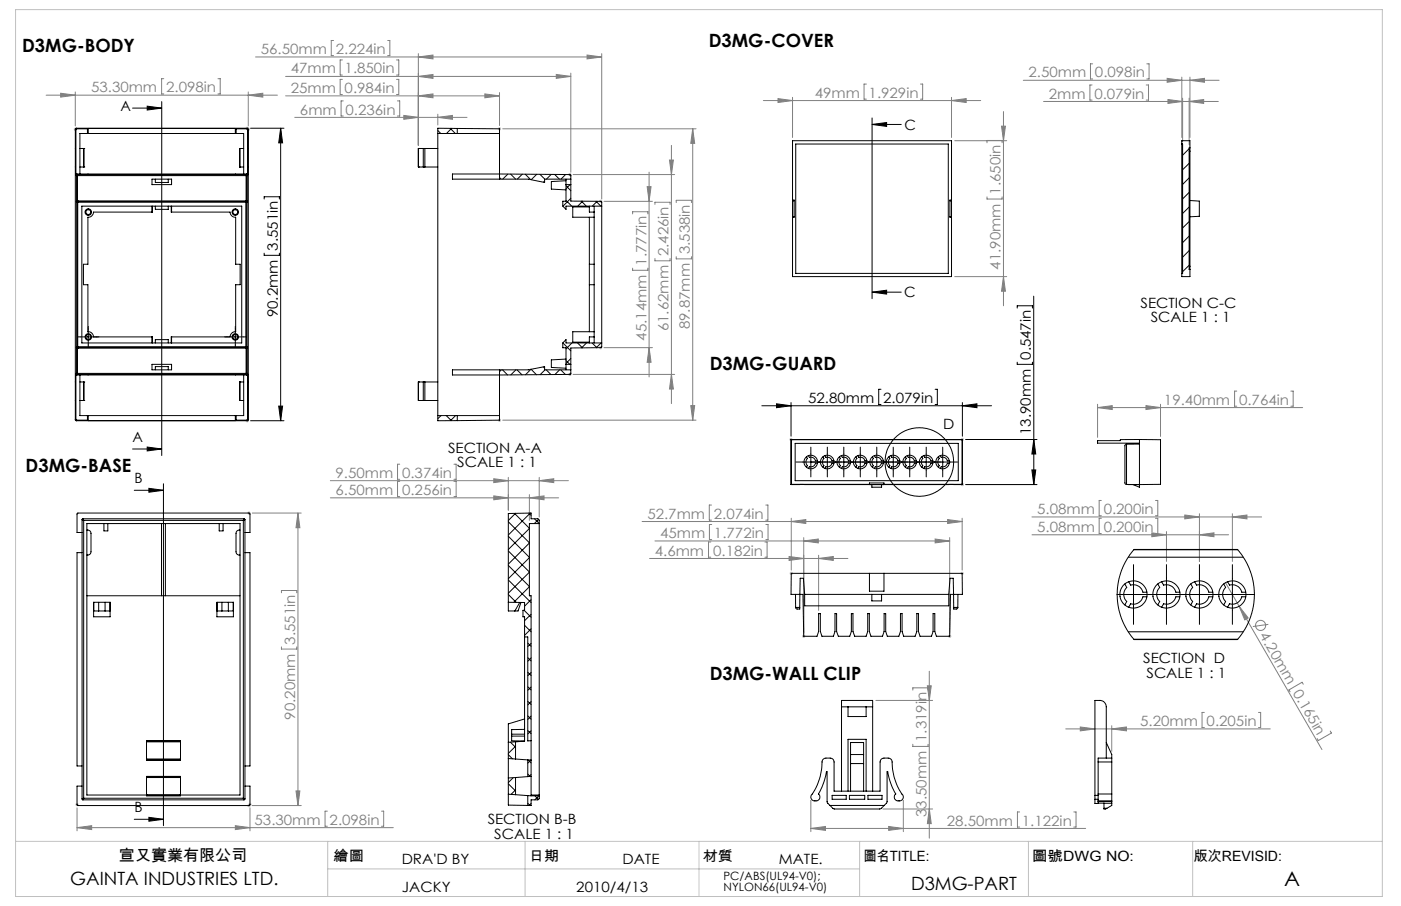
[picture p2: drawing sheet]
<svg xmlns="http://www.w3.org/2000/svg" width="432mm" height="279mm" viewBox="0 0 432 279" stroke-linecap="round" stroke-linejoin="round" font-family="sans-serif">
<g fill="none" stroke="#808080" stroke-width=".31">
<path d="M78.8 17.6h106.7M102.8 12.5h-.7v4.6h.7M105.5 18.5h-.7v4.6h.7M119.5 12.5h.7v4.6h-.7M122.2 18.5h.7v4.6h-.7M128.9 16.5v28.3M128.9 17.6l4.6-.6v1.2zM180.9 17l4.6 .6-4.6 .6zM185.5 16.5v44.9M336.8 19.7h-.7v4.6h.7M353.4 19.7h.8v4.6h-.8M14.2 29.4h71.3"/>
<path d="M18.7 28.8l4.5 .6-4.5 .6zM23.2 28.4v10.4M50.5 24.3h-.7v4.7h.7M67.2 24.3h.7v4.7h-.7M76.5 29.4l4.5-.6v1.2zM76.5 28.4v10.4M88 23.6h87.9M88 29.6h66M90.8 36.2h53.1M105.5 24.5h-.7v4.6h.7M105.8 31.1h-.7v4.7h.7M122.2 24.5h.7v4.6h-.7"/>
<path d="M122.5 31.1h.7v4.7h-.7M124.5 35.6l4.4 .6-4.4 .6zM128.9 23.6l4.6-.6v1.2zM128.9 29.6l4.6-.6v1.2zM134.9 36.2l4.6-.6v1.2zM134.9 35.2v3.4M149.4 29l4.6 .6-4.6 .6zM154 28.5v10.2M154.9 39.7h59.6M171.4 23l4.5 .6-4.5 .6zM175.9 22.5v30.6M213.5 39.7v89.9"/>
<path d="M213.5 39.7l.6 4.5h-1.2zM235.3 31h67M239.8 30.4l4.5 .6-4.5 .6zM244.3 30v12.4M267 25.9h-.7v4.7h.7M283.7 25.9h.7v4.7h-.7M293.3 31l4.5-.6v1.2zM293.3 30v12.4M308.7 38.9h1.2l-.6 4.5zM309.3 34.4v59.9M315.4 24.8h60.3M321.6 31.3h53.9"/>
<path d="M336.6 26.2h-.7v4.7h.7M353.3 26.2h.7v4.7h-.7M359.7 24.2l4.5 .6-4.5 .6zM360 30.7l4.5 .6-4.5 .6zM364.2 23.8v18.6M364.5 30.3v13.1M366.5 30.3v14.3M366.5 31.3l4.5-.6v1.2zM366.7 24.8l4.5-.6v1.2zM366.7 23.8v18.6M176.6 53.8h31.3M199.5 57.6h1.2l-.6 4.5z"/>
<path d="M200.1 53.1v63.1M206.3 49.4h1.2l-.6 4.4zM206.9 44.8v79.7M294.3 43.4h16M304.2 44v-.7h4.7v.7M186.2 62.1h14.9M195 66v-.7h4.7v.7M201.9 79.7v.7h4.6v-.7M201.9 63v-.6h4.6v.6M208.4 79.2v.6h4.7v-.6M208.4 62.5v-.7h4.7v.7M304.2 60.7v.7h4.7v-.7"/>
<path d="M195 82.7v.7h4.7v-.7M294.3 85.3h16M309.3 85.3l.6 4.5h-1.2zM176.6 115.5h31.3M186.2 107.2h14.9M200.1 107.2l.6 4.5h-1.2zM206.9 115.5l.6 4.5h-1.2zM154.9 129.6h59.6M212.9 125.1h1.2l-.6 4.5zM338.3 124.7v10.2M338.3 125.7h63.2M338.3 125.7l4.5-.6v1.2z"/>
<path d="M353.2 125.1l4.5 .6-4.5 .6zM357.7 124.7v9.9M381.2 120.6h-.7v4.7h.7M397.9 120.6h.7v4.7h-.7M77.8 158.2h15.1M91.8 158.2l.6 4.5h-1.2zM91.8 158.2v90.2M101.8 153.5h70.4M101.8 148.2h73.4M123.2 143.2h-.7v4.6h.7M123.2 148.4h-.7v4.7h.7M139.9 148.4h.7v4.7h-.7"/>
<path d="M139.9 143.2h.7v4.6h-.7M152.2 152.9l4.5 .6-4.5 .6zM152.2 147.6l4.5 .6-4.5 .6zM156.7 147.2v10.1M163.2 152.5v8M163.2 153.5l4.5-.6v1.2zM166.2 147.2v12.3M166.2 148.2l4.5-.6v1.2zM219.3 155.8h-.7v4.6h.7M236 155.8h.7v4.6h-.7M243.9 159.8v16M296.5 159.8v16"/>
<path d="M318.1 159.4h70.7M339.4 154.3h-.6v4.7h.6M339.4 159.8h-.6v4.7h.6M356.1 154.3h.7v4.7h-.7M356.1 159.8h.7v4.7h-.7M365.2 158.8l4.5 .6-4.5 .6zM369.7 158.4v14.7M379.8 158.4v14.7M379.8 159.4l4.5-.6v1.2zM197.9 160.8h98.6M200.2 172.2h61.1M201.9 166.8h90.8"/>
<path d="M219.1 167.1h-.7v4.7h.7M219.4 161.7h-.7v4.7h.7M235.8 167.1h.6v4.7h-.6M236 161.7h.7v4.7h-.7M243.2 171.6l4.5 .6-4.5 .6zM243.9 160.8l4.5-.6v1.2zM247.7 166.8l4.5-.6v1.2zM247.7 165.8v29.4M252.3 171.2v17M252.3 172.2l4.5-.6v1.2zM288.2 166.2l4.5 .6-4.5 .6zM292.1 160.2l4.4 .6-4.4 .6z"/>
<path d="M292.7 165.8v29.4M318.1 164.9h60.6M355 164.3l4.5 .6-4.5 .6zM359.5 163.9v9.2M369.7 164.9l4.5-.6v1.2zM377.7 179.7l29.7 51.4M86.7 199.5v.7h4.7v-.7M86.7 182.8v-.7h4.7v.7M381.9 187l2.8 3.6-1.1 .6zM390.9 192.5l-4.7 .7M269.9 216h17.5M281.3 212.8v-.7h4.7v.7"/>
<path d="M285.8 211.5h1.2l-.6 4.5zM286.4 207v51.5M371.2 219.7h-.7v4.7h.7M387.9 219.7h.6v4.7h-.6M401.7 211l-.4-.6-4 2.4 .3 .5M281.3 229.5v.7h4.7v-.7M328.5 224.8h63M333 224.2l4.5 .6-4.5 .6zM342.7 223.8v7.9M342.7 224.8l4.5-.6v1.2zM410 225.5l.4 .6-4.1 2.3-.3-.6M23.7 255.2l4.6-.6v1.2z"/>
<path d="M23.7 249.1v7.1M23.7 255.2h97.5M72.5 254.6l4.5 .6-4.5 .6zM77 249.1v7.1M77.8 248.4h15.1M91.2 243.9h1.2l-.6 4.5zM100.9 250.2h-.7v4.6h.7M117.6 250.2h.7v4.6h-.7M249.9 255.5l4.5-.6v1.2zM249.9 246.8v9.7M249.9 255.5h84.7M272.1 249.5h15.3"/>
<path d="M273.9 254.9l4.5 .6-4.5 .6zM278.4 246.8v9.7M286.4 249.5l.6 4.5h-1.2zM314.3 250.4h-.7v4.7h.7M330.9 250.4h.7v4.7h-.7"/>
<circle cx="388.5" cy="192.9" r="1.55"/>
</g>
<g fill="none" stroke="#000" stroke-width=".31">
<path d="M40.9 33.3h8.9M45.4 32.7l4.4 .6-4.4 .6zM49.8 31.3v109.2M77.2 39.5h10.3M86.5 39.5l.6 4.6h-1.2zM86.5 39.5v90.3M268.8 36.4v55.7M268.8 38.4l4.5-.6v1.2zM268.8 38.4h9M81.4 78.1v.6h4.7v-.6M81.4 61.4v-.7h4.7v.7M268.8 90.1l4.5-.6v1.2z"/>
<path d="M268.8 90.1h9M313.5 95v-.7h4.7v.7M318.6 91.3v44.2M24 103.9h6.5M27.2 100.6v6.5M69.3 103.9h6.5M72.5 100.6v6.5M313.5 111.7v.7h4.7v-.7M40.9 138.5h8.9M45.4 137.9l4.4 .6-4.4 .6zM77.2 129.8h10.3M85.9 125.2h1.2l-.6 4.6z"/>
<path d="M234.8 125.1h70.8M239.3 124.5l4.5 .6-4.5 .6zM243.8 124.1v10.4M249.9 137.9v9.2M255 137.9v9.2M260.1 137.9v9.2M265.1 137.9v9.2M270.2 137.9v9.2M271.5 120.1h-.7v4.6h.7M275.3 137.9v9.2M280.4 137.9v9.2M285.5 137.9v9.2"/>
<path d="M288.2 120.1h.7v4.6h-.7M290.5 137.9v9.2M296.6 125.1l4.5-.6v1.2zM296.6 124.1v10.4M297.6 135.5h22M318.6 135.5l.6 4.5h-1.2zM318.6 135.5v13.9M41.4 151.2h9M45.9 150.6l4.5 .6-4.5 .6zM50.4 149.2v105.4M245.3 142.5h49.8M297.6 149.4h22"/>
<path d="M318 144.9h1.2l-.6 4.5zM349.4 174.1v18.4M359.5 174.1v18.4M369.7 174.1v18.4M379.8 174.1v18.4M344.3 183.3h42.3M41.4 252.7h9M45.9 252.1l4.5 .6-4.5 .6z"/>
<circle cx="283.4" cy="142.5" r="10.6"/>
</g>
<g fill="none" stroke="#c0c0c0" stroke-width=".31">
<path d="M4.8 3h421.2v273.5h-421.2zM22.7 39.9h1M22.9 39.5l.7 .7M23.2 39.4v1M23.6 39.5l-.7 .7M75.7 39.5h1M75.8 39.2l1.1 1M76 39.9h1M76.2 39.1v1M76.5 39.4v1M76.6 39.2l-.8 .7M76.9 39.5l-.7 .7"/>
<path d="M153.5 39.7h.9M153.6 39.4l.7 .7M154 39.2v1M154.3 39.4l-.7 .7M175.2 53.8h.9M175.3 53.5l.7 .7M175.6 53.3v1M176 53.5l-.7 .7M184.6 62.1h1M184.8 61.7l.7 .7M185.1 61.6v1M185.5 61.7l-.7 .7"/>
<path d="M175.2 115.5h.9M175.3 115.1l.7 .7M175.6 115v1M176 115.1l-.7 .7M184.6 107.2h1M184.8 106.9l.7 .7M185.1 106.7v1M185.5 106.9l-.7 .7M75.7 129.8h1M75.8 129.4l.8 .7M76.2 129.3v.9M76.6 129.4l-.8 .7"/>
<path d="M153.5 129.6h.9M153.6 129.2l.7 .7M154 129.1v1M154.3 129.2l-.7 .7M243.3 135.5h1M243.5 135.2l.7 .7M243.8 135v1M244.2 135.2l-.7 .7M296.1 135.5h1M296.3 135.2l.7 .7M296.6 135v1M297 135.2l-.7 .7"/>
<path d="M76.2 158.2h1.1M76.4 157.9l.7 .7M76.7 157.7v1M77.1 157.9l-.7 .7M296.1 149.4h1M296.3 149.1l.7 .7M296.6 148.9v1M297 149.1l-.7 .7M243.4 176.8h1M243.5 176.5l.7 .7M243.9 176.3v1M244.2 176.5l-.7 .7"/>
<path d="M296.1 176.8h.9M296.2 176.5l.7 .7M296.5 176.3v1M296.9 176.5l-.7 .7M247.2 196.2h1M247.4 195.9l.7 .7M247.7 195.7v1M248.1 195.9l-.7 .7M292.2 196.2h1M292.3 195.9l.8 .7M292.7 195.7v1M293.1 195.9l-.8 .7"/>
<path d="M4.8 259.5h421.2M23.2 248.1h1M23.4 247.8l.7 .7M23.7 247.6v1M24.1 247.8l-.7 .7M76.2 248.4h1.1M76.4 248.1l.7 .7M76.6 248.1h.9M76.7 247.8l.7 .7M76.7 247.9v1M77 247.6v1M77.4 247.8l-1 1"/>
<path d="M101 259.5v17M161.8 259.5v17M215.4 259.5v17M264.9 259.5v17M317 259.5v17M367.6 259.5v17M101 268h163.9"/>
</g>
<g fill="#000">
<path d="M45.4 32.7l4.4 .6-4.4 .6zM45.4 137.9l4.4 .6-4.4 .6z"/>
<path d="M86.5 39.5l.6 4.6h-1.2zM85.9 125.2h1.2l-.6 4.6z"/>
<path d="M268.8 38.4l4.5-.6v1.2zM268.8 90.1l4.5-.6v1.2z"/>
<path d="M296.6 125.1l4.5-.6v1.2zM239.3 124.5l4.5 .6-4.5 .6z"/>
<path d="M45.9 150.6l4.5 .6-4.5 .6zM45.9 252.1l4.5 .6-4.5 .6z"/>
<path d="M318 144.9h1.2l-.6 4.5zM318.6 135.5l.6 4.5h-1.2z"/>
</g>
<g fill="#808080">
<path d="M381.9 187l2.8 3.6-1.1 .6z"/>
<path d="M72.5 254.6l4.5 .6-4.5 .6zM23.7 255.2l4.6-.6v1.2z"/>
<path d="M76.5 29.4l4.5-.6v1.2zM18.7 28.8l4.5 .6-4.5 .6z"/>
<path d="M243.2 171.6l4.5 .6-4.5 .6zM252.3 172.2l4.5-.6v1.2z"/>
<path d="M206.9 115.5l.6 4.5h-1.2zM206.3 49.4h1.2l-.6 4.4z"/>
<path d="M200.1 107.2l.6 4.5h-1.2zM199.5 57.6h1.2l-.6 4.5z"/>
<path d="M212.9 125.1h1.2l-.6 4.5zM213.5 39.7l.6 4.5h-1.2z"/>
<path d="M91.2 243.9h1.2l-.6 4.5zM91.8 158.2l.6 4.5h-1.2z"/>
<path d="M243.9 160.8l4.5-.6v1.2zM292.1 160.2l4.4 .6-4.4 .6zM247.7 166.8l4.5-.6v1.2zM288.2 166.2l4.5 .6-4.5 .6z"/>
<path d="M163.2 153.5l4.5-.6v1.2zM152.2 152.9l4.5 .6-4.5 .6z"/>
<path d="M134.9 36.2l4.6-.6v1.2zM124.5 35.6l4.4 .6-4.4 .6zM369.7 164.9l4.5-.6v1.2zM355 164.3l4.5 .6-4.5 .6z"/>
<path d="M342.7 224.8l4.5-.6v1.2zM333 224.2l4.5 .6-4.5 .6z"/>
<path d="M359.7 24.2l4.5 .6-4.5 .6zM366.7 24.8l4.5-.6v1.2z"/>
<path d="M128.9 23.6l4.6-.6v1.2zM171.4 23l4.5 .6-4.5 .6z"/>
<path d="M152.2 147.6l4.5 .6-4.5 .6zM166.2 148.2l4.5-.6v1.2z"/>
<path d="M366.5 31.3l4.5-.6v1.2zM360 30.7l4.5 .6-4.5 .6z"/>
<path d="M128.9 29.6l4.6-.6v1.2zM149.4 29l4.6 .6-4.6 .6z"/>
<path d="M249.9 255.5l4.5-.6v1.2zM273.9 254.9l4.5 .6-4.5 .6z"/>
<path d="M286.4 249.5l.6 4.5h-1.2zM285.8 211.5h1.2l-.6 4.5z"/>
<path d="M308.7 38.9h1.2l-.6 4.5zM309.3 85.3l.6 4.5h-1.2z"/>
<path d="M239.8 30.4l4.5 .6-4.5 .6zM293.3 31l4.5-.6v1.2z"/>
<path d="M338.3 125.7l4.5-.6v1.2zM353.2 125.1l4.5 .6-4.5 .6z"/>
<path d="M365.2 158.8l4.5 .6-4.5 .6zM379.8 159.4l4.5-.6v1.2z"/>
<path d="M128.9 17.6l4.6-.6v1.2zM180.9 17l4.6 .6-4.6 .6z"/>
</g>
<g fill="none" stroke="#000" stroke-width=".31">
<path d="M23.2 39.9l.2 .1M23.2 39.9v89.6M23.5 39.5l-.3 .4M23.5 39.5l.2 .2M23.5 39.5h52.7M23.7 39.7l-.3 .3M23.7 39.7h3.3M27 39.7v1.5M27.2 39.6v1.6M27.2 39.6l-.2 .1M27.2 39.6h45.3M72.5 39.6v1.6"/>
<path d="M72.5 39.6l.3 .1M72.8 39.7h3.3M72.8 39.7v1.5M76.1 39.7l.2 .3M76.2 39.5l.3 .4M76.2 39.5l-.1 .2M76.5 39.9l-.2 .1M76.5 39.9v89.6M138.8 39.6l1.5 1.6M139.2 39.6l-1.6 1.6M140.9 39.6l13.1 .1v15.5M140.9 39.6l-6-.1v90.3l6-.1"/>
<path d="M140.9 39.6v1.6M23.4 40v13.9M23.4 53.9l.2 .3M23.6 54.2h.3M23.6 54.2v8.1M23.7 53.7l-.3 .2M23.7 53.7l.2 .1M23.7 53.7h52.4M23.9 53.8l-.3 .4M23.9 53.8v.4M23.9 54.2v7.8M23.9 54.2h51.9"/>
<path d="M23.9 53.8h51.9M24.6 53.7v-12.5h50.5v12.5M24.6 45.8h1.2M24.6 51.5h1.2M25.8 45.8h.1M25.8 51.5h.1M25.8 45.8v5.7M46.8 55.2h6.1v1.7h-6.1zM47.9 55.2v1.1h4v-1.1M73.9 45.8h.1M73.9 51.5h.1M73.9 45.8v5.7"/>
<path d="M73.9 45.8h1.2M73.9 51.5h1.2M75.8 53.8l.4 .4M75.8 54.2h.4M75.8 53.8v.4M75.8 54.2v7.8M76.1 53.7l.2 .2M76.1 53.7l-.3 .1M76.2 54.2v60.9M76.3 40v13.9M76.3 53.9l-.1 .3M128.9 45.8h.1"/>
<path d="M128.9 51.5h.1M128.9 45.8h6M128.9 51.5h6M128.9 45.8v5.7M130.5 45.8v5.7M131 45.8v5.7M134.9 40.3l1 .9M134.9 41.2h19.1M154 54.8l.4 .4M156.5 53.7l-1.6 1.5M157.4 53.7l1.5 1.5M161 53.7l-1.6 1.5"/>
<path d="M161.9 53.7l1.6 1.7M165.4 53.8l-1.7 1.6M166.4 53.8l1.5 1.4M167.9 55.8l-.4 .4M169.9 53.8l-1.5 1.4M171 53.8l1.4 1.4M174.3 53.8l-1.4 1.4M174.4 57.3l1.5 1.5M174.4 55.7l-4.5 .3v2.3l4.5 .3M174.4 55.2v6.9h-.9v1.5l.9 1v-1h11.1M174.4 56.9h1.5M175.5 53.8l.4 .5"/>
<path d="M175.7 56.9l-1.3 1.3M175.9 55.2h-8v1.1l-5.1-1.1h-23.3v-1.5l36.2 .1 .2 .2v8l9.3 .1 .2 .2v44.8l-9.5 .2v8l-.2 .2-36.2 .1v-1.5h23.3l5.1-1v1h8M244.3 43.4h49v18.3h-.5v5.3h.5v18.3h-49v-18.3h.5v-5.3h-.5zM245.3 44.4h47v39.9h-47zM364.2 44.4h.3v39.9h-.3M364.5 43.4l-.3 .2M366.5 45.9l-2 2M366.5 50.4l-2 2M366.5 54.9l-2 2M366.5 59.3l-2 2M366.5 46.6h.2M366.7 45.6v1"/>
<path d="M366.7 45.6v-2.2h-2.5v41.9h2.5v-2.2M366.7 45.6h-.2v37.5h.2M366.7 46.6v35.5M23.6 62.3v.1M23.6 62.4h.4M23.6 62.4v44.5M23.9 62h.1M23.9 62l-.3 .3M23.9 62l.1 .1M23.9 62h51.9M24 62.1l-.4 .3M24 62.1v.3"/>
<path d="M24 62.4v44.5M24 62.4h51.8M24 62.1h51.8M25.2 63.6h49.3v42.2h-49.3zM27.2 64.4a.99 .99 0 0 0-1 1 .99 .99 0 0 0 1 1M27.2 64.4a.99 .99 0 0 1 1 1 .99 .99 0 0 1-1 1M27.2 64.7a.74 .74 0 0 0-.7 .7 .74 .74 0 0 0 .7 .7M27.2 64.7a.74 .74 0 0 1 .8 .7 .74 .74 0 0 1-.8 .7M27.2 64.4v.3M27.2 66.1v.3M46.8 63.6v1.8M47 63.6v1.8h-18.2a1.63 1.63 0 0 1-1.7 1.6v14.5h-1.4v6.3h1.4v14.5a1.63 1.63 0 0 1 1.7 1.6h18.2v1.9"/>
<path d="M47.9 63.6v1h4v-1M52.8 63.6v1.8h18.1a1.63 1.63 0 0 0 1.7 1.6v14.5h1.4v6.3h-1.4v14.5a1.63 1.63 0 0 0-1.7 1.6h-18.1v1.9M52.9 63.6v1.8M72.5 64.4a.99 .99 0 0 1 1 1 .99 .99 0 0 1-1 1M72.5 64.4a.99 .99 0 0 0-1 1 .99 .99 0 0 0 1 1M72.5 64.7a.74 .74 0 0 0-.7 .7 .74 .74 0 0 0 .7 .7M72.5 64.7a.74 .74 0 0 1 .8 .7 .74 .74 0 0 1-.8 .7M72.5 64.4v.3M72.5 66.1v.3M75.8 62.1l.3 .3M75.8 62.4h.3M75.8 62.1v.3"/>
<path d="M75.8 62.4v44.5M75.8 62l.4 .3M75.8 62h.1M75.8 62v.1M76.2 62.3l-.1 .1M174.4 61.8l1.8 1.8M175.9 61.2l-2.4 2.4M179.2 62l1.5 1.6M179.6 62l-1.5 1.6M181.6 63.8h-5.1v3.2h6.6M181.6 63.6v1.8h1.5M181.6 67v35.3"/>
<path d="M183.1 65.4v1.6M183.1 63.6v1.8M183.1 67v35.3M183.7 62.1l1.5 1.5M184 62.1l-1.4 1.5M244.8 61.9h-.5v4.9h.5M292.8 61.9h.5v4.9h-.5M366.5 63.9l-2 1.9M366.5 68.3l-2 2M366.5 72.8l-2 2M366.5 77.3l-2 2M366.7 61.8l2.9 .2v4.7l-2.9 .2"/>
<path d="M181.6 81.5h1.5M181.6 87.8h1.5M366.5 81.8l-2 2M366.5 82.1h.2M366.7 82.1v1M23.4 115.4l.3 .2M23.4 115.4v13.9M23.6 107l.3 .3M23.6 115.1h.3M23.6 115.1l.3 .4M23.6 107v8.1M23.6 115.1l-.2 .3"/>
<path d="M23.6 106.9h.4M23.6 106.9l.4 .3M23.6 106.9v.1M23.7 115.6h52.4M23.9 107.3h.1M23.9 115.1v.4M23.9 107.3h51.9M23.9 115.1h51.9M23.9 107.3v7.8M23.9 115.5h51.9M23.9 115.5l-.2 .1M24 106.9v.3"/>
<path d="M24 106.9h51.8M24 107.2h51.8M24 107.2l-.1 .1M24.6 115.6v12.6h50.5v-12.6M24.6 117.8h1.2M25.8 117.8h.1M25.8 117.8v5.7M46.8 103.9v1.9M46.8 112.4h6.1v1.7h-6.1zM47.9 105.8v-1.1h4v1.1M47.9 114.1v-1h4v1M52.9 103.9v1.9"/>
<path d="M73.9 117.8h.1M73.9 117.8v5.7M73.9 117.8h1.2M75.8 106.9h.3M75.8 106.9v.3M75.8 107.2v.1M75.8 107.3h.1M75.8 115.1h.4M75.8 115.1v.4M75.8 107.3v7.8M75.8 115.5l.3 .1M76.1 106.9l-.3 .3"/>
<path d="M76.1 106.9l-.3 .4M76.2 115.1l-.4 .4M76.2 115.1l.1 .3M76.3 115.4l-.2 .2M76.3 115.4v13.9M128.9 117.8h.1M128.9 117.8h6M128.9 117.8v5.7M130.5 117.8v5.7M131 117.8v5.7M154 114.1v15.5l-13.1 .1M154.5 114.1l-.5 .5"/>
<path d="M154.9 114.1l1.6 1.5M159 114.1l-1.6 1.5M159.3 114.1l1.6 1.5M162 115.6l1.7-1.7 1.6 1.7M167.4 113.1l.5 .5M168 114.1l-1.5 1.4M168.3 114.1l1.5 1.4M172.5 114.1l-1.5 1.4M172.8 114.1l1.4 1.4M173.5 105.7l2.4 2.5M174.4 111.2l1.2 1.2M174.4 110.7l-4.5 .3v2.3l4.5 .3"/>
<path d="M174.4 112.4h1.5M175.9 115.1l-.4 .4M175.9 110.6l-1.5 1.5M176.3 105.8l-1.9 1.8M178 105.8l1.5 1.5M180.8 105.8l-1.6 1.5M182.5 105.8l1.5 1.4M183.1 102.3h-6.6v3.2h5.1M183.1 102.3v1.6M183.1 103.9h-1.5v1.9M183.1 103.9v1.9M185.2 105.8l-1.4 1.4"/>
<path d="M185.5 105.8h-11.1v-1.1l-.9 1.1v1.4h.9v6.9M23.2 129.5l.3 .3M23.4 129.3l.3 .3M23.4 129.3l-.2 .2M23.5 129.8h52.7M23.7 129.6h3.3M23.7 129.6l-.2 .2M24.6 123.5h1.2M25.8 123.5h.1M27 129.6l.2 .1M27 128.2v1.4M27.2 128.2v1.5"/>
<path d="M27.2 129.7h45.3M72.5 128.2v1.5M72.8 128.2v1.4M72.8 129.6h3.3M72.8 129.6l-.3 .1M73.9 123.5h.1M73.9 123.5h1.2M76.1 129.6l.1 .2M76.3 129.3l-.2 .3M76.3 129.3l.2 .2M76.5 129.5l-.3 .3M128.9 123.5h.1"/>
<path d="M128.9 123.5h6M134.9 128.2h19.1M135.9 128.2l-1 .9M137.5 128.2l1.6 1.5M140.4 128.2l-1.5 1.5M140.9 128.2v1.5M243.8 135.5v13.9M243.8 135.5l.1 .1M243.8 135.5h52.8M243.9 135.6h52.6M243.9 135.6l-.1 13.8M245.1 136.7h50.2v11.5h-50.2z"/>
<path d="M296.5 135.6l.1 13.8M296.6 135.5l-.1 .1M296.6 135.5v13.9M347.2 137l-.5 .4v11.6l.5 .4M347.2 137v12.4M351.2 135.5l6.5 .1v13.8h-6.5M351.2 135.5v14.7l-2-.8M351.2 136.9l-4 .1M351.2 135.5l-5.9 .1v.3h-7v.8h12.9M25.6 160l.2 .5M25.6 160l-.3 .3M25.6 160h49.6"/>
<path d="M75.2 160l-.2 .5M75.2 160l.3 .3M158.6 158.3l4.6 4.6M158.9 158.3l-2.2 2.2M163 158.2l.7 .7M163.4 158.2l-6.7 6.8M164.7 160l1.5 1.4M243.8 149.4h52.8M246.6 149.4h-.1M247.6 149.4h.4M248.6 140.9l.2 .5a1.52 1.52 0 0 0 0 2.2l-.2 .5M249.2 140.5l.2 .5a1.51 1.51 0 0 1 2 1.1h.6"/>
<path d="M252 142.8h-.6a1.51 1.51 0 0 1-2 1.1l-.2 .6M253.6 140.9l.3 .5a1.52 1.52 0 0 0 0 2.2l-.3 .5M254.2 140.5l.3 .5a1.51 1.51 0 0 1 1.9 1.1h.6M257 142.8h-.6a1.51 1.51 0 0 1-1.9 1.1l-.3 .6M258.7 140.9l.3 .5a1.52 1.52 0 0 0 0 2.2l-.3 .5M259.3 140.5l.3 .5a1.51 1.51 0 0 1 1.9 1.1h.6M262.1 142.8h-.6a1.51 1.51 0 0 1-1.9 1.1l-.3 .6M263.8 140.9l.3 .5a1.52 1.52 0 0 0 0 2.2l-.3 .5M264.4 140.5l.3 .5a1.51 1.51 0 0 1 1.9 1.1h.6M267.2 142.8h-.6a1.51 1.51 0 0 1-1.9 1.1l-.3 .6M268 149.4v-.5h4.5v.5M268.7 149.4v.8h3v-.8"/>
<path d="M268.9 140.9l.3 .5a1.52 1.52 0 0 0 0 2.2l-.3 .5M269.5 140.5l.3 .5a1.51 1.51 0 0 1 1.9 1.1h.6M272.3 142.8h-.6a1.51 1.51 0 0 1-1.9 1.1l-.3 .6M274 140.9l.2 .5a1.52 1.52 0 0 0 0 2.2l-.2 .5M274.6 140.5l.2 .5a1.51 1.51 0 0 1 2 1.1h.6M277.4 142.8h-.6a1.51 1.51 0 0 1-2 1.1l-.2 .6M279 140.9l.3 .5a1.52 1.52 0 0 0 0 2.2l-.3 .5M279.6 140.5l.3 .5a1.51 1.51 0 0 1 1.9 1.1h.6M282.4 142.8h-.6a1.51 1.51 0 0 1-1.9 1.1l-.3 .6M284.1 140.9l.3 .5a1.52 1.52 0 0 0 0 2.2l-.3 .5M284.7 140.5l.3 .5a1.51 1.51 0 0 1 1.9 1.1h.6M287.5 142.8h-.6a1.51 1.51 0 0 1-1.9 1.1l-.3 .6"/>
<path d="M289.2 140.9l.3 .5a1.52 1.52 0 0 0 0 2.2l-.3 .5M289.8 140.5l.3 .5a1.51 1.51 0 0 1 1.9 1.1h.6M292.6 142.8h-.6a1.51 1.51 0 0 1-1.9 1.1l-.3 .6M292.8 149.4h-.4M293.8 149.4h.1M347.2 149.4h4M347.7 149.4h3.5M347.7 149.4h.1M25.3 160.3l.5 .2M25.3 164.2h-1.6v-5.7l.3-.3h52.8l.2 .3v5.7h-1.5M25.3 160.3v86.1M25.3 170.4h-1.6v65.8h1.6"/>
<path d="M25.8 160.5v85.7M25.8 160.5h49.2M26.8 163.5a1.08 1.08 0 0 1 1.2 1v5.7a1.02 1.02 0 0 1-1.2 1M32 161.5v2.2h1.2v-2.2M49.8 161.5v22.2M51 161.5v22.2M67.6 161.5v2.2h1.2v-2.2M74 163.5a1.07 1.07 0 0 0-1.3 1v5.7a1.01 1.01 0 0 0 1.3 1M75 160.5v85.7M75.5 160.3l-.5 .2M75.5 160.3v86.1M75.5 170.4h1.5v65.8h-1.5"/>
<path d="M156.7 178.9l7 6.9M156.7 174.4l6.5 6.5M156.7 169.9l6.5 6.5M156.7 165.4l6.5 6.5M156.7 160.9l6.5 6.5M163.2 163l-6.5 6.5M163.2 167.5l-6.5 6.5M163.2 172l-6.5 6.5M163.2 176.5l-6.5 6.5M166.1 160.1l-1.4 1.4M166.2 161.5h-3v22.2h.5v61.5h2.5M243.9 176.8h52.6l.1 6.5h-3.7l-.2 12.9h-4.1l-.5-1.5v-5.5h-.5v5.5l-.5 1.5h-3.5l-.5-1.5v-5.5h-.5v5.5l-.6 1.5h-3.5l-.5-1.5v-5.5h-.5v5.5l-.5 1.5h-3.5l-.5-1.5v-5.5h-.5v5.5l-.5 1.5h-3.6l-.5-1.5v-5.5h-.5v5.5l-.5 1.5h-3.5l-.5-1.5v-5.5h-.5v5.5l-.5 1.5h-3.5l-.6-1.5v-5.5h-.4v5.5l-.5 1.5h-3.6l-.5-1.5v-5.5h-.5v5.5l-.5 1.5h-4.1l-.2-12.9h-3.7z"/>
<path d="M268 176.8v5.5h4.5v-5.5M347.7 171.8h35.5M347.9 179.4l.6 1a3 3 0 0 1 3.7 2.2h1.3M349.4 169.5h32.1M349.5 169.4h31.9l2.3 3.2 1.3 2.5 1.2 4 .4 3.6-.2 3.7-.9 3.7-1.7 3.9-2.3 3.1-32 .1-2.3-3.2-1.4-3-1.1-3.5-.4-3.8 .3-3.8 1-3.9 1.6-3.3zM358 179.4l.6 1a3 3 0 0 1 3.8 2.2h1.2M368.2 179.4l.6 1a3 3 0 0 1 3.8 2.2h1.2M378.4 179.4l.6 1a3 3 0 0 1 3.7 2.2h1.3M26.8 183.7h47.2M28.9 185.7h5v4.5h-5zM28.9 188.4h5M30.4 185.7v2.7"/>
<path d="M32.4 185.7v2.7M66.9 185.7h5v4.5h-5zM68.4 185.7v2.7M70.4 185.7v2.7M71.9 185.7v2.7h-5M156.7 185.7l5 .1v2.4h-.5v2h.5v38.4M156.7 183.3l2.4 2.5M160.2 185.8l-1.5 2.6M160.5 185.8l-.8 2.6h-3v-30l7-.2v1.8h2.1l.4 .5v85.7l-.4 .5h-2.1v1.7h-1M161.5 188.2l2.2 2.2M161.7 196.4h1v32.1l1-.1M161.7 192.8l2 2"/>
<path d="M162.7 198.3l1 1M163.2 180.9l-4.8 4.8M163.7 184.9l-2 2M163.7 189.4l-2 2M163.7 193.9l-2 2M163.7 198.4l-1 1M245.2 183.3v4M245.2 187.3l.4 .5h.9v-.5M245.2 187.3h1.3M248 183.3h44.4M248 183.3v3.5h44.4v-3.5M248 183.3l-.4-5h-1l-.1 9"/>
<path d="M268.7 183.3v2h3v-2M292.4 183.3l.4-5h1l.1 9M293.9 187.3v.5h.9l.4-.5M293.9 187.3h1.3M295.2 183.3v4M346.7 180.1l.6 1.1a3 3 0 0 0 0 4.3l-.6 1M347.7 194.8h35.5M349.4 197.1h32.1M353.5 184h-1.3a2.98 2.98 0 0 1-3.7 2.2l-.6 1.1M356.8 180.1l.6 1.1a3 3 0 0 0 0 4.3l-.6 1M363.6 184h-1.2a2.98 2.98 0 0 1-3.8 2.2l-.6 1.1M367 180.1l.6 1.1a3 3 0 0 0 0 4.3l-.6 1"/>
<path d="M373.8 184h-1.2a2.98 2.98 0 0 1-3.8 2.2l-.6 1.1M377.2 180.1l.6 1.1a3 3 0 0 0 0 4.3l-.6 1M384 184h-1.3a2.98 2.98 0 0 1-3.7 2.2l-.6 1.1M162.7 216.3l1 1M162.7 211.8l1 1M162.7 207.3l1 1M162.7 202.8l1 1M163.7 202.9l-1 1M163.7 207.4l-1 1M163.7 211.9l-1 1M163.7 216.4l-1 1M259.4 218v-2h9.6v2"/>
<path d="M259.4 218h9.6M259.4 218v26M261.4 218v3h5.5v-3M269 218v26M45.2 228.4h10.4v6h-10.4zM45.2 239.4h10.4v6h-10.4zM45.2 234.1h10.4M45.2 239.8h10.4M45.2 228.8h10.4M45.2 234.1l.2 .3h10l.2-.3M45.2 239.8l.2-.3h10l.2 .3M156.7 233.9l2.2 .2"/>
<path d="M156.7 232.7l1.2 1.3M157.3 228.9l1.6 1.5M157.7 227v1.5h4M157.7 227h4M157.7 226.4h4M157.7 226.4v.6M158.2 239.8l-1.5 1.5M158.9 228.8v5.3M158.9 239.8v5.3M158.9 228.8l-2.2 .1M158.9 239.8l-2.2 .1M158.9 234.1l3.8 .3"/>
<path d="M158.9 230.2l-2.2 2.1M161.7 224.9l-4 .1v1.4M161.7 221.7l-5 1.5v25.1l6 .1M161.7 228.6l-2.8 .2M162.7 234.4h1M162.7 234.4v5.1M162.7 239.5l-3.8 .3M162.7 225.3l1 1M162.7 220.8l1 1M162.7 238.7l.7 .7M162.8 234.4l.9 .9M163.6 234.4l-.9 .9"/>
<path d="M163.7 239.4l-1 .1M163.7 220.8l-1 1.1M163.7 225.4l-1 .9M163.7 238.8l-.7 .7M253.8 234.1l.8-.3h1.3a1.19 1.19 0 0 1 1.2 1.2v9h14.2v-9a1.19 1.19 0 0 1 1.2-1.2h1.3a1.19 1.19 0 0 1 1.2 1.2 18.3 18.3 0 0 0 3.4 10.5 1.35 1.35 0 0 1-1.6 1.5 1.35 1.35 0 0 1-.9-2l.2-.1a24.1 24.1 0 0 1-2.6-7l-.1 9.4-2.2 2.2h-14.1l-.4-.2-1.8-2v-9.3h-.2a19.6 19.6 0 0 1-2.5 6.9 1.32 1.32 0 0 1-.8 2.1 1.32 1.32 0 0 1-1.3-1.9 18.8 18.8 0 0 0 3.4-10.7zM262.1 235.5h4.1M262.1 232.7h4.1M338.5 235v9.9M338.5 235h4.2M341 233.8v-15.8a1.99 1.99 0 0 0-2.1-2h-1.4v31.8l1-.1M341 229l1.7 3.7v1.1M342.7 235v9.9"/>
<path d="M342.7 233.8h-4.2v1.2M342.7 233.8v1.2M25.3 246.4l.3 .3M25.3 242.4h-1.6v5.8l.3 .2h52.8l.2-.2v-5.8h-1.5M25.6 246.7h49.6M25.8 246.2l-.2 .5M25.8 246.2l-.5 .2M25.8 246.2h49.2M45.2 245.2h-18.4v-83.7h47.2v83.7h-18.4M45.2 245.1h10.4M45.2 245.1l.2 .3h10l.2-.3M75 246.2l.5 .2"/>
<path d="M75 246.2l.2 .5M75.5 246.4l-.3 .3M156.7 244.9l2.2 .2M156.7 241.7l2.2 2.2M158.9 245.1l3.8 .3M158.9 243.6l-1.4 1.4M162.7 245.4h3.5M162.7 245.4v3M162.7 247.7l.7 .7M163.7 247.8l-.6 .6M164.9 245.4l1.1 1.2M166.1 245.4l-1.3 1.3"/>
<path d="M255.8 248.4h16.7M256.5 245.3h4.3v1.2h-4.3zM261.4 244v-16h5.5v16M261.8 245.3h4.7v1.2h-4.7zM262.1 244v-15h4.1v15M267.5 245.3h4.4v1.2h-4.4zM337.5 245.3h1M337.5 246.5h1M338.5 244.9v2.1M338.5 247.2v.5M338.5 247h4.2M338.5 244.9h4.2"/>
<path d="M338.5 247.7h4.2M338.5 247.2h4.2M338.5 247v.2M340.3 247.7h.1M340.3 249.3v.2l.8-.2M340.3 249.3h.8M340.3 247.7v1.6M342.7 244.9v2.1M342.7 247.2v.5M342.7 247v.2M342.7 247.7v.7l-1.6 .9"/>
<circle cx="27.2" cy="103.9" r="1"/>
<circle cx="27.2" cy="103.9" r=".75"/>
<circle cx="72.5" cy="103.9" r="1"/>
<circle cx="72.5" cy="103.9" r=".75"/>
<circle cx="249.9" cy="142.5" r="2.1"/>
<circle cx="255" cy="142.5" r="2.1"/>
<circle cx="260" cy="142.5" r="2.1"/>
<circle cx="265.1" cy="142.5" r="2.1"/>
<circle cx="270.2" cy="142.5" r="2.1"/>
<circle cx="275.3" cy="142.5" r="2.1"/>
<circle cx="280.4" cy="142.5" r="2.1"/>
<circle cx="285.4" cy="142.5" r="2.1"/>
<circle cx="290.5" cy="142.5" r="2.1"/>
<circle cx="349.4" cy="183.3" r="4.2"/>
<circle cx="359.5" cy="183.3" r="4.2"/>
<circle cx="369.7" cy="183.3" r="4.2"/>
<circle cx="379.8" cy="183.3" r="4.2"/>
</g>
<text font-size="6.2" x="395.8" y="273.3">A</text>
<g font-size="5.6">
<text x="6.8" y="16.1">D3MG-BODY</text>
<text x="218.4" y="14.4">D3MG-COVER</text>
<text x="218.7" y="114">D3MG-GUARD</text>
<text x="7.9" y="145.5">D3MG-BASE</text>
<text x="218.7" y="209.8">D3MG-WALL CLIP</text>
<text x="21.7" y="272.9">GAINTA INDUSTRIES LTD.</text>
<text x="280.8" y="274.6">D3MG-PART</text>
</g>
<text font-size="4.9" x="36.7" y="265.4">宣又實業有限公司</text>
<g font-size="4.4" fill="#808080">
<text x="80.4" y="16.7">56.50mm</text>
<text x="103.5" y="16.7">2.224in</text>
<text x="89.6" y="22.7">47mm</text>
<text x="106.2" y="22.7">1.850in</text>
<text x="317" y="23.9">2.50mm</text>
<text x="337.5" y="23.9">0.098in</text>
<text x="28.1" y="28.5">53.30mm</text>
<text x="51.2" y="28.5">2.098in</text>
<text x="89.6" y="28.7">25mm</text>
<text x="106.2" y="28.7">0.984in</text>
<text x="92.5" y="35.3">6mm</text>
<text x="106.5" y="35.3">0.236in</text>
<text x="251.1" y="30.1">49mm</text>
<text x="267.7" y="30.1">1.929in</text>
<text x="323.2" y="30.4">2mm</text>
<text x="337.3" y="30.4">0.079in</text>
<text x="308.4" y="60" transform="rotate(-90 308.4 60)">1.650in</text>
<text x="199.2" y="82" transform="rotate(-90 199.2 82)">1.777in</text>
<text x="206.1" y="79" transform="rotate(-90 206.1 79)">2.426in</text>
<text x="212.7" y="78.5" transform="rotate(-90 212.7 78.5)">3.538in</text>
<text x="308.4" y="83.1" transform="rotate(-90 308.4 83.1)">41.90mm</text>
<text x="212.7" y="101.6" transform="rotate(-90 212.7 101.6)">89.87mm</text>
<text x="199.2" y="105.1" transform="rotate(-90 199.2 105.1)">45.14mm</text>
<text x="206.1" y="102.2" transform="rotate(-90 206.1 102.2)">61.62mm</text>
<text x="358.7" y="124.8">19.40mm</text>
<text x="381.9" y="124.8">0.764in</text>
<text x="103.4" y="147.3">9.50mm</text>
<text x="123.9" y="147.3">0.374in</text>
<text x="103.4" y="152.7">6.50mm</text>
<text x="123.9" y="152.7">0.256in</text>
<text x="199.5" y="159.9">52.7mm</text>
<text x="220" y="159.9">2.074in</text>
<text x="319.7" y="158.5">5.08mm</text>
<text x="340.2" y="158.5">0.200in</text>
<text x="203.5" y="165.9">45mm</text>
<text x="220.1" y="165.9">1.772in</text>
<text x="319.7" y="164">5.08mm</text>
<text x="340.2" y="164">0.200in</text>
<text x="201.8" y="171.3">4.6mm</text>
<text x="219.8" y="171.3">0.182in</text>
<text x="388.1" y="195.9" transform="rotate(60 388.1 195.9)">4.20mm 0.165in</text>
<text x="91" y="198.8" transform="rotate(-90 91 198.8)">3.551in</text>
<text x="91" y="221.9" transform="rotate(-90 91 221.9)">90.20mm</text>
<text x="351.4" y="223.9">5.20mm</text>
<text x="371.9" y="223.9">0.205in</text>
<text x="285.6" y="228.8" transform="rotate(-90 285.6 228.8)">1.319in</text>
<text x="285.6" y="251.9" transform="rotate(-90 285.6 251.9)">33.50mm</text>
<text x="78.5" y="254.3">53.30mm</text>
<text x="101.6" y="254.3">2.098in</text>
<text x="291.8" y="254.6">28.50mm</text>
<text x="315" y="254.6">1.122in</text>
</g>
<g font-size="4.4">
<text x="37.1" y="34.3">A</text>
<text x="278.8" y="40.1">C</text>
<text x="85.7" y="77.4" transform="rotate(-90 85.7 77.4)">3.551in</text>
<text x="278.7" y="91.4">C</text>
<text x="351.5" y="94.9">SECTION C-C</text>
<text x="85.7" y="97.8" transform="rotate(-90 85.7 97.8)">90.2mm</text>
<text x="354.7" y="99.4">SCALE 1 : 1</text>
<text x="317.8" y="111" transform="rotate(-90 317.8 111)">0.547in</text>
<text x="249.1" y="124.3">52.80mm</text>
<text x="272.2" y="124.3">2.079in</text>
<text x="40.9" y="136.3">A</text>
<text x="290.7" y="132.3">D</text>
<text x="317.8" y="134.1" transform="rotate(-90 317.8 134.1)">13.90mm</text>
<text x="138.1" y="139.6">SECTION A-A</text>
<text x="41.4" y="149">B</text>
<text x="140.9" y="144.1">SCALE 1 : 1</text>
<text x="352.4" y="204.5">SECTION D</text>
<text x="353.4" y="209.1">SCALE 1 : 1</text>
<text x="41.4" y="250.5">B</text>
<text x="150.3" y="254.2">SECTION B-B</text>
<text x="152.4" y="258.8">SCALE 1 : 1</text>
<text x="102.8" y="265.4">繪圖</text>
<text x="123.8" y="266.4">DRA'D BY</text>
<text x="163" y="265.4">日期</text>
<text x="191.8" y="266.4">DATE</text>
<text x="216.6" y="265.4">材質</text>
<text x="240" y="266.4">MATE.</text>
<text x="266.1" y="265.4">圖名TITLE:</text>
<text x="318" y="265.4">圖號DWG NO:</text>
<text x="368" y="265.4">版次REVISID:</text>
<text x="123.9" y="275">JACKY</text>
<text x="177.6" y="275">2010/4/13</text>
</g>
<g font-size="3.5">
<text x="223" y="271.4">PC/ABS(UL94-V0);</text>
<text x="223" y="274.9">NYLON66(UL94-V0)</text>
</g>
</svg>
